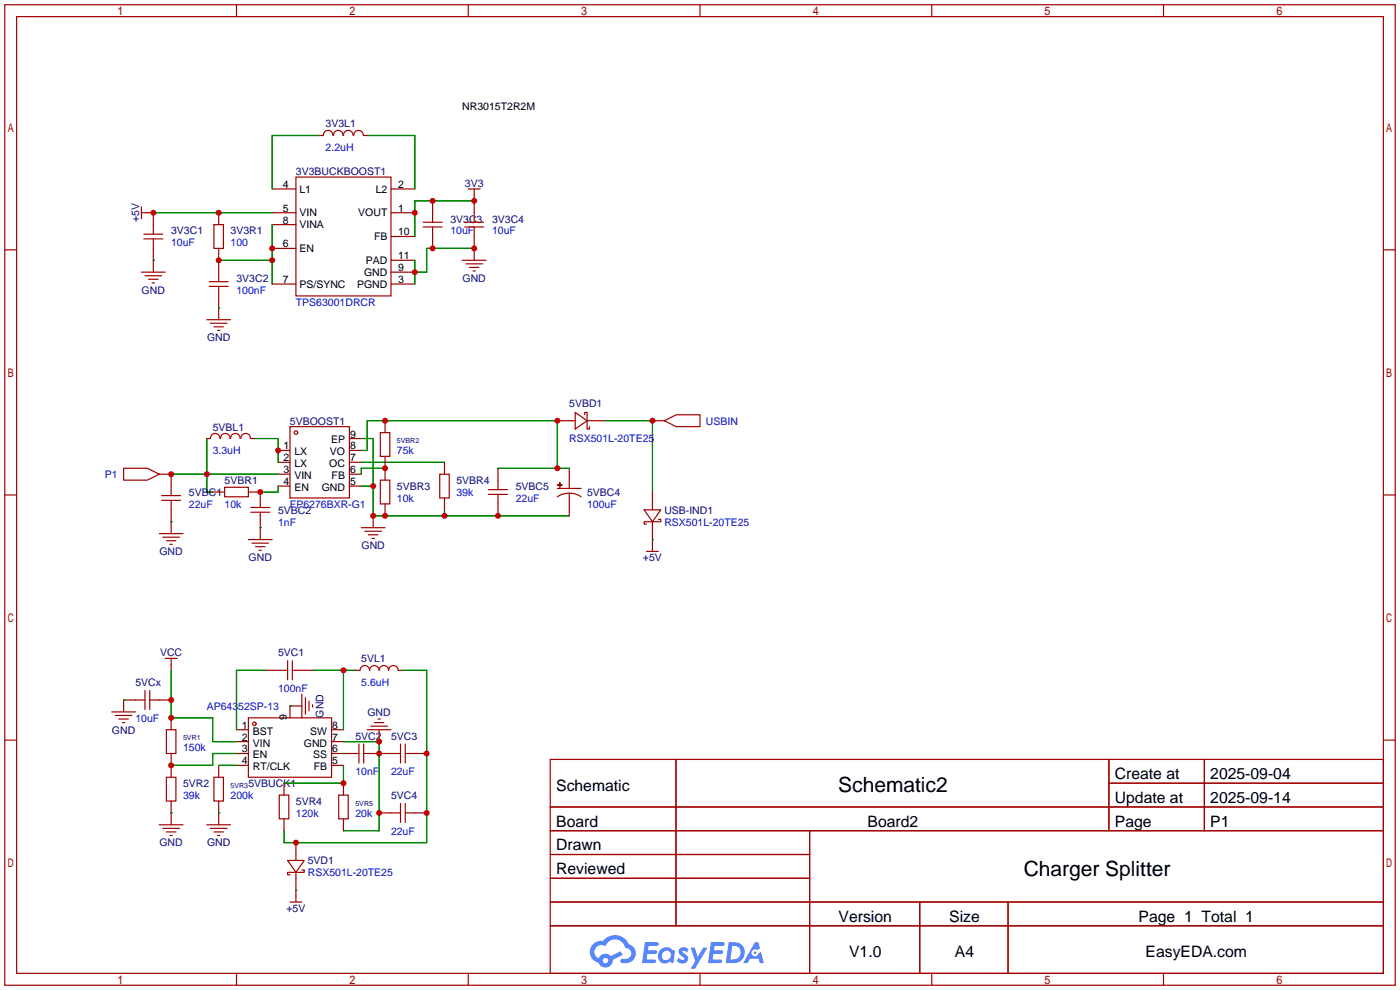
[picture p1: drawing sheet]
<svg xmlns="http://www.w3.org/2000/svg" width="299mm" height="212mm" viewBox="0 0 299 212" stroke-linecap="round" stroke-linejoin="round" font-family="sans-serif">
<g fill="none" stroke="#a10000" stroke-width=".25">
<path d="M1 1h297.2v209.6h-297.2zM3.6 3.6h292.1v204.4h-292.1zM50.5 1v2.6M100.1 1v2.6M149.6 1v2.6M199.1 1v2.6M248.7 1v2.6M1 53.4h2.6M295.7 53.4h2.5M1 105.8h2.6M295.7 105.8h2.5M1 158.2h2.6"/>
<path d="M295.7 158.2h2.5M117.6 162.3h178.1v45.7h-178.1zM117.6 172.5h178.1M117.6 177.5h178.1M144.5 162.3v35.6M173 177.5v30.5M237 162.3v15.2M237 167.4h58.7M257.4 162.3v15.2M117.6 182.6h55.4M117.6 192.8h178.1M117.6 187.7h55.4"/>
<path d="M117.6 197.9h178.1M196.6 192.8v15.2M215.4 192.8v15.2M50.5 208v2.6M100.1 208v2.6M149.6 208v2.6M199.1 208v2.6M248.7 208v2.6"/>
</g>
<g fill="#5487ff">
<path d="M145.3 202.7a1.3 1.3 0 0 1 1.9 .3l-.4 .6a.54 .54 0 0 0-.9-.2l.1 .2a1.34 1.34 0 0 1 .9 1.8 1.47 1.47 0 0 1-2.3-.1l.5-.6 .8 .5a.31 .31 0 0 0 .4-.3 .31 .31 0 0 0-.3-.4 1.12 1.12 0 0 1-.7-1.8z"/>
<path d="M147.6 202.5h.9l.6 2 1.2-2h.9l-2.7 4.6h-.9l1-1.7z"/>
<path d="M137.8 201.4h1.7a1.31 1.31 0 0 1 1.2 .2 .4 .4 0 0 1-.3 .5l-1.8 .1-.1 .9h1.6a.4 .4 0 0 1 .4 .4 .4 .4 0 0 1-.5 .4h-1.6l-.2 1.2h1.4a.46 .46 0 0 1 .5 0 .46 .46 0 0 1 .1 .5l-.4 .2h-2.6z"/>
<path d="M151.9 201.4h1.7a1.32 1.32 0 0 1 1.2 .2 .39 .39 0 0 1-.3 .5l-1.8 .1-.1 .9h1.6a.4 .4 0 0 1 .4 .4 .4 .4 0 0 1-.4 .4h-1.7l-.2 1.2h1.4a.46 .46 0 0 1 .5 0 .46 .46 0 0 1 .1 .5l-.4 .2h-2.6z"/>
<path d="M161.3 201.4h.8l.3 1.3-.6 .4a.75 .75 0 0 0-1.1 .3 .75 .75 0 0 0 .5 1 .75 .75 0 0 0 .9-.7l.5-.2 .6 2.3h-.8l-.3-.9h-1.8l-.5 .9h-1z"/>
<path d="M155.7 201.4l-.6 4.4h1.5a2.27 2.27 0 0 0 2.6-2.2 2.27 2.27 0 0 0-2.7-2.2zM156.5 202.1a1.5 1.5 0 0 1 1.8 1.6 1.5 1.5 0 0 1-1.9 1.4h-.3z"/>
<path d="M141.2 203a1.6 1.6 0 0 0-.3 2.3 1.6 1.6 0 0 0 2.3 .2l.7 .3 .3-2.4-.1-.3-.5-.1a1.58 1.58 0 0 0-2.4 0zM141.8 203.5a.98 .98 0 0 1 1.6 .4 .98 .98 0 0 1-1.1 1.3 .94 .94 0 0 1-.9-.7 .94 .94 0 0 1 .4-1z"/>
<path d="M126.8 201.8a2.37 2.37 0 0 0 1.1 4 1.54 1.54 0 0 0 1.8 1 1.54 1.54 0 0 0 1.2-1.6l2.2-1.1-.5-.8-2 1a1.57 1.57 0 0 0-2.7 .5 1.5 1.5 0 0 1-.7-2.1 1.5 1.5 0 0 1 2.2-.5 2.23 2.23 0 0 1 2.3-1.4 2.23 2.23 0 0 1 2 1.8 1.16 1.16 0 0 1 1.2 1.1 1.16 1.16 0 0 1-1.1 1.2h-.7a.47 .47 0 0 0-.5 .4 .47 .47 0 0 0 .4 .5 2.17 2.17 0 0 0 2.5-.9 2.17 2.17 0 0 0-.3-2.7l-.8-.4a3.2 3.2 0 0 0-5.5-.7l-1.1 .1zM128.8 205.3a.6 .6 0 0 1 1.2 0 .6 .6 0 0 1-1.2 0z"/>
<circle cx="161.4" cy="203.6" r=".28"/>
</g>
<g fill="none" stroke="#a10000" stroke-width=".25">
<path d="M63.2 37.8h20.4v25.4h-20.4zM68.3 29h.8M69.1 28.9a1.01 1.01 0 0 1 1-1 1.01 1.01 0 0 1 1 1M71.3 28.9a1.01 1.01 0 0 1 1-1.1 1.01 1.01 0 0 1 1 1.1M73.4 28.9a1.01 1.01 0 0 1 1-1.1 1.01 1.01 0 0 1 1 1.1M75.6 28.9a1.01 1.01 0 0 1 1-1 1.01 1.01 0 0 1 1 1M77.7 29h.8M30.2 45.5h2.6v4.5M30.2 58.2h5.1M30.2 44.2v2.5M30.7 50h4.1M30.7 51.1h4.1"/>
<path d="M31 58.9h3.5M31.7 59.7h2.1M32.8 51.1v7.1M45.7 48h2.1v5.1h-2.1zM46.7 45.5v2.5M46.7 53.1v7.1M58.2 45.5h5M58.2 40.4h5M58.2 53.1h5M58.2 48h5M83.6 45.5h5M83.6 40.4h5"/>
<path d="M83.6 58.2h5M83.6 50.5h5M83.6 55.6h5M90.4 47.5h4.1M90.4 48.5h4.1M92.5 42.9v4.6M92.5 48.5v4.6M98.8 55.6h5.1M99.3 47.5h4.1M99.3 48.5h4.1M99.6 56.4h3.5M100.1 40.4h2.5"/>
<path d="M100.3 57.2h2.1M101.1 57.9h.5M101.3 40.4v7.1M101.3 48.5v7.1M32.5 60.5h.5M44.2 68.3h5.1M44.7 60.2h4.1M44.7 61.2h4.1M45 69.1h3.5M45.7 69.8h2.1M46.5 70.6h.5M46.7 61.2v7.1"/>
<path d="M58.2 60.7h5M83.6 60.7h5M44.2 93.7h.8M45 93.7a1.01 1.01 0 0 1 1-1.1 1.01 1.01 0 0 1 1 1.1M47.1 93.7a1.01 1.01 0 0 1 1.1-1.1 1.01 1.01 0 0 1 1 1.1M49.3 93.7a1.01 1.01 0 0 1 1-1.1 1.01 1.01 0 0 1 1 1.1M51.5 93.7a1.01 1.01 0 0 1 1-1.1 1.01 1.01 0 0 1 1 1.1M53.6 93.7h.8M59.4 96.3h2.6M59.4 98.8h2.6M62 91.2h12.7v15.2h-12.7zM74.7 96.3h2.5"/>
<path d="M74.7 98.8h2.5M74.7 93.7h2.5M81.3 92.5h2v5h-2zM82.3 89.9v2.6M82.3 97.5v5.1M95 98.8v2.5M119.1 89.9h3.8M122.9 88.1l2.6 1.8-2.6 1.8zM125 88.6v-.5h.5v3.6h.5v-.5M125.5 89.9h3.8M139.4 89.9h2.6M142 89.9l2.5-1.3h5.1v2.6h-5.1z"/>
<path d="M26.4 100.1h5.1l2.5 1.2-2.5 1.3h-5.1zM34 101.3h2.6v4.6M34 114h5.1M34.5 106.9h4.1M34.5 105.9h4.1M34.8 114.8h3.6M35.6 115.6h2M36.3 116.3h.5M36.6 106.9v7.1M45.5 105.2h2.5M48 104.1h5.1v2.1h-5.1zM53.1 105.2h2.5v3.3"/>
<path d="M53.1 115.3h5.1M53.6 109.5h4.1M53.6 108.5h4.1M53.8 116.1h3.6M54.6 116.8h2M55.4 117.6h.5M55.6 109.5v5.8M59.4 101.3h2.6M59.4 103.9h2.6M74.7 101.3h2.5M74.7 103.9h2.5M77.2 112.8h5.1"/>
<path d="M78 113.5h3.5M78.7 114.3h2.1M79.5 115.1h.5M79.8 110.2v2.6M81.3 102.6h2v5.1h-2zM82.3 107.7v2.5M94 101.3h2v5.1h-2zM95 106.4v2.6M104.4 105.7h4.1M104.4 104.6h4.1M106.4 100.1v4.5M106.4 105.7v4.5"/>
<path d="M119.1 103.6l1 .1zM119.1 104.4h5.1M119.6 103.1l.1 1zM121.7 105.4l-1.1 .1-1.5 .7M121.7 105.4l1.6 .3 .9 .5M121.7 100.1v4.3M121.7 105.4v4.8M137.7 109h3.5l-1.8 2.5zM138.2 117.9h2.5M139.4 105.2v3.8M139.4 111.5v6.4M140.7 111h.5v.5h-3.5v.5h.5"/>
<path d="M23.9 152.1h5.1M24.6 152.9h3.6M25.4 153.7h2M26.2 154.4h.5M31 149.6h-4.6v2.5M31 147.6v4M32 147.6v4M32 149.6h4.6M35.3 140.7h2.5M35.6 156h2v5h-2zM36.6 140.7v2.6M36.6 153.4v2.6"/>
<path d="M50.5 156h2.6M50.5 158.5h2.6M53.1 153.4h17.8v12.7h-17.8zM56.9 143.3h4.6M61.5 141.2v4.1M62.5 143.3h4.6M62.5 141.2v4.1M64.5 150.9h-2.5v2.5M64.5 148.3v5.1M65.3 149.1v3.6M66 149.9v2M66.8 150.6v.5"/>
<path d="M70.9 156h2.5M70.9 158.5h2.5M75.9 143.3h1.1a1.02 1.02 0 0 1 1-1.1 1.02 1.02 0 0 1 1 1.1 1.02 1.02 0 0 1 1-1.1 1.02 1.02 0 0 1 1 1.1 1.02 1.02 0 0 1 1-1.1 1.02 1.02 0 0 1 1.1 1.1 1.02 1.02 0 0 1 1-1.1 1.02 1.02 0 0 1 1 1.1h1M76.7 159v4.1M77.7 159v4.1M78.5 156h5.1M79.2 155.2h3.6M80 154.4h2M80.8 153.7h.5M81 156v2.5M85.6 159v4.1M86.6 159v4.1"/>
<path d="M34 176.3h5.1M34.8 177h3.6M35.6 166.1h2v5.1h-2zM35.6 177.8h2M36.3 178.6h.5M36.6 161v5.1M36.6 171.2v5.1M44.2 176.3h5.1M45 177h3.5M45.7 166.1h2.1v5.1h-2.1zM45.7 177.8h2.1M46.5 178.6h.5"/>
<path d="M46.7 163.6v2.5M46.7 171.2v5.1M50.5 161h2.6M50.5 163.6h2.6M59.7 169.9h2v5.1h-2zM60.7 167.4v2.5M60.7 175v2.5M70.9 161h5.8M70.9 163.6h2.5M72.4 169.9h2v5.1h-2zM73.4 167.4v2.5M73.4 175v2.5"/>
<path d="M77.7 161h7.9M81 173.7h4.6M85.6 171.7v4.1M86.6 161h4.6M86.6 171.7v4.1M86.6 173.7h4.6M61.5 183.9h3.5l-1.8 2.5zM62 192.8h2.5M63.2 180.1v3.8M63.2 186.4v6.4M64.5 185.9h.5v.5h-3.5v.5h.5"/>
<circle cx="63.2" cy="92.5" r=".38"/>
<circle cx="54.4" cy="154.7" r=".38"/>
</g>
<g fill="none" stroke="#008700" stroke-width=".25">
<path d="M68.3 29h-10.1v11.4M78.5 29h10.1v11.4M32.8 55.6h.1M32.8 45.5h25.4M46.7 55.6h11.5M58.2 48v12.7M88.6 55.6v5.1M101.3 42.9h-12.7v7.6M101.3 53.1h-10.1v5.1h-2.6M46.7 65.8h.1M44.2 93.7v11.5h1.3M54.4 93.7h5v5.1"/>
<path d="M77.2 93.7h2.6v16.5h41.9M77.2 98.8h17.8M77.2 96.3h1.3v-6.4h40.6v10.2M129.3 89.9h10.1v15.3M36.6 111.5h.1M36.6 101.3h22.8M55.6 112.8h.1M59.4 103.9v1.3h-3.8M77.2 103.9h2.6M82.3 100.1h-5.1v1.2M95 109v1.2M106.4 100.1h15.3"/>
<path d="M139.4 115.3h.1M26.4 149.6h.1M36.6 143.3v10.1h8.9v5.1h5M56.9 143.3h-6.4v12.7M62 150.9h.1M67.1 143.3h8.8M73.4 143.3v12.7M73.4 158.5h7.6v19h-7.6M86.1 143.3h5.1v36.8h-30.5v-2.6M36.6 173.7h.1M46.7 173.7h.1M46.7 163.6h3.8"/>
<path d="M50.5 161h-5v2.6h-8.9M73.4 161h.1M73.4 163.6v3.8h-12.7M63.2 190.2h.1"/>
</g>
<g fill="#c00">
<circle cx="101.3" cy="42.9" r=".63"/>
<circle cx="92.5" cy="42.9" r=".63"/>
<circle cx="88.6" cy="45.5" r=".63"/>
<circle cx="46.7" cy="45.5" r=".63"/>
<circle cx="32.8" cy="45.5" r=".63"/>
<circle cx="58.2" cy="53.1" r=".63"/>
<circle cx="58.2" cy="55.6" r=".63"/>
<circle cx="46.7" cy="55.6" r=".63"/>
<circle cx="101.3" cy="53.1" r=".63"/>
<circle cx="92.5" cy="53.1" r=".63"/>
<circle cx="88.6" cy="58.2" r=".63"/>
<circle cx="73.4" cy="143.3" r=".63"/>
<circle cx="36.6" cy="163.6" r=".63"/>
<circle cx="36.6" cy="153.4" r=".63"/>
<circle cx="36.6" cy="149.6" r=".63"/>
<circle cx="81" cy="158.5" r=".63"/>
<circle cx="81" cy="161" r=".63"/>
<circle cx="81" cy="173.7" r=".63"/>
<circle cx="91.2" cy="161" r=".63"/>
<circle cx="91.2" cy="173.7" r=".63"/>
<circle cx="63.2" cy="180.1" r=".63"/>
<circle cx="73.4" cy="167.4" r=".63"/>
<circle cx="79.8" cy="110.2" r=".63"/>
<circle cx="79.8" cy="103.9" r=".63"/>
<circle cx="82.3" cy="110.2" r=".63"/>
<circle cx="95" cy="110.2" r=".63"/>
<circle cx="106.4" cy="110.2" r=".63"/>
<circle cx="59.4" cy="96.3" r=".63"/>
<circle cx="44.2" cy="101.3" r=".63"/>
<circle cx="36.6" cy="101.3" r=".63"/>
<circle cx="82.3" cy="100.1" r=".63"/>
<circle cx="55.6" cy="105.2" r=".63"/>
<circle cx="139.4" cy="89.9" r=".63"/>
<circle cx="119.1" cy="100.1" r=".63"/>
<circle cx="119.1" cy="89.9" r=".63"/>
<circle cx="82.3" cy="89.9" r=".63"/>
</g>
<g font-size="4.5">
<text x="179.2" y="169.4">Schematic2</text>
<text x="218.8" y="187.1">Charger Splitter</text>
</g>
<g font-size="3.4">
<text x="238.3" y="166.5">Create at</text>
<text x="258.7" y="166.5">2025-09-04</text>
<text x="118.9" y="169">Schematic</text>
<text x="238.3" y="171.6">Update at</text>
<text x="258.7" y="171.6">2025-09-14</text>
<text x="118.9" y="176.6">Board</text>
<text x="185.4" y="176.6">Board2</text>
<text x="238.3" y="176.6">Page</text>
<text x="258.7" y="176.6">P1</text>
<text x="118.9" y="181.7">Drawn</text>
<text x="118.9" y="186.8">Reviewed</text>
<text x="179.2" y="197">Version</text>
<text x="202.9" y="197">Size</text>
<text x="243.3" y="197">Page 1 Total 1</text>
<text x="181.5" y="204.6">V1.0</text>
<text x="204.1" y="204.6">A4</text>
<text x="244.8" y="204.6">EasyEDA.com</text>
</g>
<g font-size="2.2">
<text x="98.8" y="23.4">NR3015T2R2M</text>
<text x="60.5" y="40.2">4</text>
<text x="64" y="41.2">L1</text>
<text x="80.3" y="41.2">L2</text>
<text x="85.1" y="40.2">2</text>
<text x="60.5" y="45.3">5</text>
<text x="60.5" y="47.8">8</text>
<text x="64" y="46.3">VIN</text>
<text x="76.6" y="46.3">VOUT</text>
<text x="85.1" y="45.3">1</text>
<text x="60.5" y="52.9">6</text>
<text x="64" y="53.9">EN</text>
<text x="64" y="48.8">VINA</text>
<text x="79.9" y="51.3">FB</text>
<text x="85.1" y="50.3">10</text>
<text x="77.8" y="59">GND</text>
<text x="78.2" y="56.4">PAD</text>
<text x="85.1" y="58">9</text>
<text x="85.1" y="55.4">11</text>
<text x="60.5" y="60.5">7</text>
<text x="64" y="61.5">PS/SYNC</text>
<text x="76.3" y="61.5">PGND</text>
<text x="85.1" y="60.5">3</text>
<text x="70.7" y="94.8">EP</text>
<text x="74.8" y="93.5">9</text>
<text x="60.6" y="96.1">1</text>
<text x="60.6" y="98.6">2</text>
<text x="60.6" y="101.1">3</text>
<text x="62.9" y="97.3">LX</text>
<text x="62.9" y="99.9">LX</text>
<text x="70.4" y="99.9">OC</text>
<text x="70.5" y="97.3">VO</text>
<text x="74.8" y="101.1">6</text>
<text x="74.8" y="98.6">7</text>
<text x="74.8" y="96.1">8</text>
<text x="60.6" y="103.7">4</text>
<text x="62.9" y="102.4">VIN</text>
<text x="62.9" y="104.9">EN</text>
<text x="68.8" y="104.9">GND</text>
<text x="70.9" y="102.4">FB</text>
<text x="74.8" y="103.7">5</text>
<text x="51.7" y="155.7">1</text>
<text x="61.3" y="153.8" transform="rotate(-90 61.3 153.8)">9</text>
<text x="71" y="155.7">8</text>
<text x="51.7" y="158.3">2</text>
<text x="51.7" y="160.8">3</text>
<text x="54" y="157">BST</text>
<text x="54" y="159.6">VIN</text>
<text x="64.9" y="159.6">GND</text>
<text x="66.3" y="157">SW</text>
<text x="71" y="160.8">6</text>
<text x="71" y="158.3">7</text>
<text x="51.7" y="163.4">4</text>
<text x="54" y="162.1">EN</text>
<text x="54" y="164.6">RT/CLK</text>
<text x="66.9" y="162.1">SS</text>
<text x="67.1" y="164.6">FB</text>
<text x="71" y="163.4">5</text>
</g>
<g font-size="2.2" fill="#000080">
<text x="69.6" y="27.2">3V3L1</text>
<text x="63.2" y="37.4">3V3BUCKBOOST1</text>
<text x="99.4" y="39.9">3V3</text>
<text x="29.8" y="47.5" transform="rotate(-90 29.8 47.5)">+5V</text>
<text x="96.3" y="47.6">3V3C3</text>
<text x="105.2" y="47.6">3V3C4</text>
<text x="36.6" y="50.1">3V3C1</text>
<text x="49.3" y="50.1">3V3R1</text>
<text x="30.3" y="62.8">GND</text>
<text x="50.5" y="60.3">3V3C2</text>
<text x="98.9" y="60.3">GND</text>
<text x="44.2" y="73">GND</text>
<text x="121.7" y="86.9">5VBD1</text>
<text x="45.5" y="92">5VBL1</text>
<text x="62" y="90.7">5VBOOST1</text>
<text x="40.4" y="106">5VBC1</text>
<text x="48" y="103.4">5VBR1</text>
<text x="84.8" y="104.7">5VBR3</text>
<text x="97.5" y="103.4">5VBR4</text>
<text x="110.2" y="104.7">5VBC5</text>
<text x="125.5" y="106">5VBC4</text>
<text x="59.4" y="109.8">5VBC2</text>
<text x="142" y="109.8">USB-IND1</text>
<text x="34.1" y="118.7">GND</text>
<text x="53.1" y="119.9">GND</text>
<text x="77.3" y="117.4">GND</text>
<text x="137.4" y="119.9">+5V</text>
<text x="34.2" y="140.3">VCC</text>
<text x="59.4" y="140.3">5VC1</text>
<text x="77.2" y="141.5">5VL1</text>
<text x="29" y="146.6">5VCx</text>
<text x="69.1" y="153.4" transform="rotate(-90 69.1 153.4)">GND</text>
<text x="78.5" y="153">GND</text>
<text x="23.9" y="156.8">GND</text>
<text x="75.9" y="158">5VC2</text>
<text x="83.6" y="158">5VC3</text>
<text x="39.1" y="168.2">5VR2</text>
<text x="53.1" y="168.2">5VBUCK1</text>
<text x="63.2" y="172">5VR4</text>
<text x="83.6" y="170.7">5VC4</text>
<text x="34.1" y="180.9">GND</text>
<text x="44.2" y="180.9">GND</text>
<text x="65.8" y="184.7">5VD1</text>
<text x="61.2" y="194.9">+5V</text>
</g>
<g font-size="2.2" fill="#00f">
<text x="69.6" y="32.3">2.2uH</text>
<text x="36.6" y="52.6">10uF</text>
<text x="49.3" y="52.6">100</text>
<text x="96.3" y="50.1">10uF</text>
<text x="105.2" y="50.1">10uF</text>
<text x="50.5" y="62.8">100nF</text>
<text x="63.2" y="65.3">TPS63001DRCR</text>
<text x="121.7" y="94.5">RSX501L-20TE25</text>
<text x="150.9" y="90.7">USBIN</text>
<text x="45.5" y="97.1">3.3uH</text>
<text x="84.8" y="97.1">75k</text>
<text x="22.4" y="102.2">P1</text>
<text x="84.8" y="107.2">10k</text>
<text x="97.5" y="106">39k</text>
<text x="110.2" y="107.2">22uF</text>
<text x="40.4" y="108.5">22uF</text>
<text x="48" y="108.5">10k</text>
<text x="59.4" y="112.3">1nF</text>
<text x="62" y="108.5">FP6276BXR-G1</text>
<text x="125.5" y="108.5">100uF</text>
<text x="142" y="112.3">RSX501L-20TE25</text>
<text x="59.4" y="147.9">100nF</text>
<text x="77.2" y="146.6">5.6uH</text>
<text x="29" y="154.2">10uF</text>
<text x="44.2" y="151.7">AP64352SP-13</text>
<text x="39.1" y="160.6">150k</text>
<text x="75.9" y="165.7">10nF</text>
<text x="83.6" y="165.7">22uF</text>
<text x="39.1" y="170.7">39k</text>
<text x="49.3" y="170.7">200k</text>
<text x="63.2" y="174.6">120k</text>
<text x="75.9" y="174.6">20k</text>
<text x="83.6" y="178.4">22uF</text>
<text x="65.8" y="187.3">RSX501L-20TE25</text>
</g>
<g font-size="1.5" fill="#000080">
<text x="84.8" y="94.7">5VBR2</text>
<text x="39.1" y="158.2">5VR1</text>
<text x="49.3" y="168.4">5VR3</text>
<text x="75.9" y="172.2">5VR5</text>
</g>
</svg>
